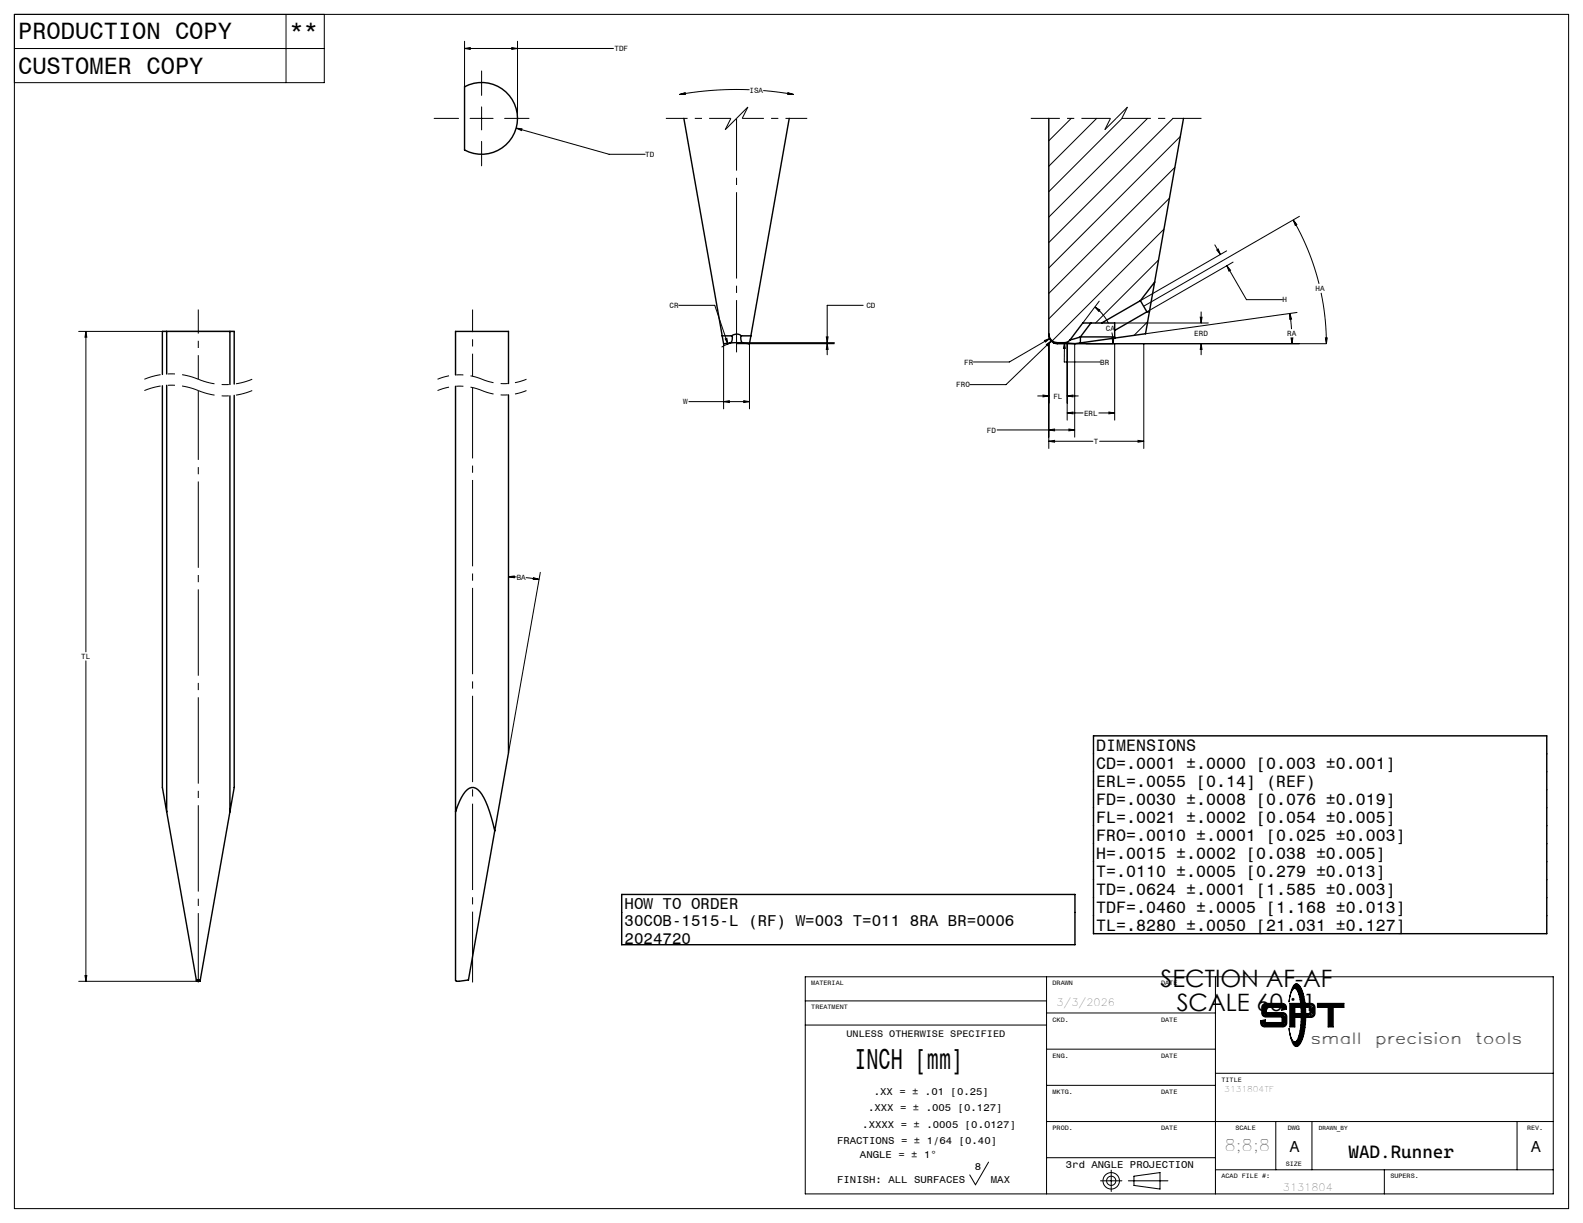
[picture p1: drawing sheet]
<svg xmlns="http://www.w3.org/2000/svg" width="279mm" height="216mm" viewBox="0 0 279 216" stroke-linecap="round" stroke-linejoin="round" font-family="sans-serif">
<g fill="none" stroke="#000" stroke-width=".25">
<path d="M82 15.3a6.3 6.3 0 0 1 9.3 5.6 6.3 6.3 0 0 1-9.3 5.6zM120.7 20.9l6.8 38.4M139.3 20.9l-6.8 38.4M185.1 20.9v38.1M208.9 20.9l-5.1 28.9M29.4 58.5h-.7v7.6M29.4 58.5v7.5M29.4 58.5h11.2M40.6 58.5h.7v9.3M40.6 58.5v9.4M127.5 59.3l.2 1.4 1.1-.1M127.5 59.3h1.6"/>
<path d="M129.1 59.3h.1a1.01 1.01 0 0 1-.3 1.2l-.1 .1h2.4M130.7 59.2a1.37 1.37 0 0 0-1.6 .1M130.9 59.3h-.1a.92 .92 0 0 0 .2 1.2l.2 .1M130.9 59.3h1.6M132.5 59.3l-.2 1.4-1.1-.1M185.1 59a1.52 1.52 0 0 0 1.5 1.5M185.1 59v.3a1.52 1.52 0 0 0 .9 1.2v.1M190.7 59.5h6M190.7 59.5l-1.8 .5M190.7 59.5v1M192.5 57l-1.8 2.5M194.5 57h2.2v1.3"/>
<path d="M194.5 57h-3.4l-2.2 3M196.7 59.7l-6 .8M196.7 58.3v1.4M201.3 53.1l1.1 2M201.3 53.1l-6.8 3.9M202.4 55.1l-5.7 3.2M202.9 55l-.7 3.9-5.5 .8M202.9 55l-.5 .1M203.8 49.8l-.9 5.2M203.8 49.8l-2.5 3.3M28.7 68.1v70.9l.7 4.3M29.4 68v75.3"/>
<path d="M40.6 69.9v73.4M41.3 69.8v69.2l-.7 4.3M80.4 66.2v-7.7h9.3v9.2M80.4 68.2v104.8l.2 .2 2.1-.2 4.6-26.3M89.7 69.7v63.2l-2.4 13.8M186.6 60.5l-.6 .1M186.6 60.5h1.3M187.9 60.5l1.9 .2h-3.2l-.6-.1M188.9 60l-.3 .3-.7 .2M190.7 60.5l-.9 .2M193 129.9h80v34.9h-80zM29.4 143.3l5.3 29.7"/>
<path d="M40.6 143.3l-5.3 29.7M80.4 143.3l.7-1.8a3.8 3.8 0 0 1 2.1-2.5 2.43 2.43 0 0 1 2.2 1.8l1 2.5 .9 3.4M109.7 157.9h80v8.9h-80zM34.7 173v.2h.5M34.7 173h.2M34.9 173l-.1 .2M35.1 173h-.2M35.2 173.2h.1M35.3 173.2h.1M35.3 173l-.2 .1 .1 .1M35.3 173v.2"/>
</g>
<g fill="none" stroke="#000" stroke-width=".18">
<path d="M2.5 8.6h54.7M2.5 2.5h274.4v210.9h-274.4zM50.5 2.5v12.1M57.2 2.5v12.1h-54.7M82 8.6l1-.2v.3zM82 7.3v8M82 8.6h26.3M85 12.5v4.3M85 18.9v4M90.3 8.4l1 .2-1 .1zM91.3 7.3v13.6M120 16.7l.9-.3 .1 .3z"/>
<path d="M132.3 15.8a57.8 57.8 0 0 0-12.3 .9M134.7 16l5.3 .7M139.1 16.4l.9 .3h-1zM76.6 20.9h4.3M83 20.9h4M85 25v4.3M89.1 20.9h4.3M91.1 22.6l1 .1-.1 .3zM91.1 22.6l16.4 4.6h6.4M189.1 20.9l-4 4M193.6 20.9l-8.5 8.4M198.1 20.9l-13 12.9"/>
<path d="M202.5 20.9l-17.4 17.4M206.4 35l-21.3 21.3M207 20.9l-21.9 21.9M207.4 29.5l-22.3 22.3M208.3 24.1l-23.2 23.2M228.3 38.8l.6 .8-.3 .2zM228.3 38.8a43.7 43.7 0 0 1 4.5 11.3M229.4 38.2l-27.5 15.8M13.9 58.5h27.4M15.2 58.5l.1 1h-.3zM15.2 58.5v56.6M119.8 53.9h6.4l2.3 6.8"/>
<path d="M128 59.8l.3-.1 .2 1zM145.8 59.5h.4l-.2 1zM152.4 53.9h-6.4v6.6M185.3 59.7l-7.1 4.2h-6.4M193.3 54.2l.8 .5-.2 .3zM193.3 54.2a8.1 8.1 0 0 1 2.4 2.9M194 53.2l-2.9 3.8M196.2 58.7l.3 2M196.3 59.7h.3l-.1 1zM196.7 57h16.6M202.6 56.8l-2.4 2.4M204.5 45.9l-11.1 11.1"/>
<path d="M205.4 40.4l-19.7 19.8M211.8 56h.4l-.2 1zM212 55.1v1.9M214.4 43.2l1 1.7M214.8 44.1l.2-.1 .4 .9zM216.5 44.3l-15.1 8.7M216.5 46.9l.7 .8-.3 .2zM216.5 46.9l3.5 6h6.3M217.6 46.3l-15.1 8.7M227.7 55.3l.3 1-.4 .1zM227.7 55.3l.3 2.8M227.9 59.7h.3l-.2 1z"/>
<path d="M228 59.7v1M228.9 55.2l-26.7 3.7M233.2 51.7a43.7 43.7 0 0 1 .9 9M233.9 59.7h.4l-.2 1zM121.6 70.9h10.7M127.7 70.9l1-.2v.4zM127.7 60.7v11.5M128.7 60.7l-1.3 .6M130 60.7h17.3M130 60.5h17.3M131.3 70.7l1 .2-1 .2zM132.3 60.7v11.5"/>
<path d="M146 60.7l.2 1h-.4zM146 60.7v1.9M176 75.9h13.7M183.2 69.9h1.9M184.1 69.7l1 .2-1 .2zM184.4 60.1l.9-.4-.8 .7zM184.7 60.8l.8-.6-.6 .8zM185.1 75.9l1-.2v.4zM185.1 77.9l1-.2v.4zM185.1 60.7v18.5M185.1 77.9h7.8M185.5 60.2l-7.9 7.7h-6.4"/>
<path d="M187.9 60.5l.1 1h-.3zM187.9 60.5l-.1 3.4h6.4M188.4 72.9l1-.2v.4zM188.4 69.9l1-.2v.4zM188.4 60.7v13.5M188.4 72.9h2.7M188.4 69.9h1.9M188.7 75.7l1 .2-1 .2zM189.6 60.7h44.5M189.7 60.7v16.5M193.9 72.9h2.8M194.1 77.9h7.8"/>
<path d="M195.7 72.7l1 .2-1 .2zM196.7 60.7v13.5M200.9 77.7l1 .2-1 .2zM201.9 60.7v18.5M212 60.7v1.9M212 60.7l.2 1h-.4zM15.2 116.7v56.5M89.7 101.8l1.1-.1v.3zM89.7 101.8l1.5 .1M89.7 101.8v29.8M92.8 102l2.3 .3M94.2 102l.9 .3h-1z"/>
<path d="M95.4 101l-5.7 31.9M13.9 173.2h21.1M15 172.2h.3l-.1 1zM142.1 172.4h132.1v38.4h-132.1zM142.1 176.7h42.6M184.7 172.4v38.4M184.7 178.8h29.8M214.5 172.4v38.4M222.9 177.3l.5-.2h2.9a.79 .79 0 0 1 .8 1l-.9 .2v-.5h-2.7v.9h2.9a.72 .72 0 0 1 .7 .8v1.1a.72 .72 0 0 1-.7 .7h-3.2a.72 .72 0 0 1-.7-.7v-.4l.8-.2v.5h3v-1h-2.9a.72 .72 0 0 1-.7-.7v-1.1zM223 177.4l.4-.1h2.9a.61 .61 0 0 1 .6 .7l-.5 .2v-.5h-3v1.2h3a.58 .58 0 0 1 .6 .6v1.1a.58 .58 0 0 1-.6 .5h-3.2a.64 .64 0 0 1-.6-.8l.6-.1v.4h3.2v-1.2h-3a.58 .58 0 0 1-.6-.6v-1.1zM223.1 177.6l.3-.2h2.9l.3 .1 .2 .4-.3 .1v-.5h-3.3v1.5l3.4 .1 .2 .4-.1 1.4-.3 .1h-3.2l-.3-.1-.1-.5h.3v.4h3.5v-1.5l-3.4-.1-.2-.4zM223.1 177.8v1.1"/>
<path d="M223.4 179.1h3M226.6 177.7l.1 .2M226.7 179.4v1.3M227.6 177.1h1.9v.7h-1v1.1h1.1v.7h-1.1v1.7h-.9zM227.8 177.3h1.5l.1 .4h-1v1.4h1v.4h-1v1.6h-.6zM227.9 177.4h1.3v.1h-.9v1.7h1v.1h-1v1.7h-.4zM228.1 177.5v3.4M228.4 173.8a.69 .69 0 0 1 1.1 .5 13.7 13.7 0 0 1 0 9.9 .73 .73 0 0 1-.7 .6 .73 .73 0 0 1-.7-.7l-.3-.9-.3-1.6a3 3 0 0 0 1 2.3h.1a3.3 3.3 0 0 0 .9-2.4 12.8 12.8 0 0 0-.6-6.8 .45 .45 0 0 0-.5-.2 .45 .45 0 0 0-.4 .4l-.5 2 .5-2.2zM228.5 174a.51 .51 0 0 1 .6-.1 .51 .51 0 0 1 .3 .4 13.5 13.5 0 0 1 0 9.8l-.3 .4a.47 .47 0 0 1-.5 .1 .47 .47 0 0 1-.3-.4l-.1-.2a.67 .67 0 0 0 1-.6 14.4 14.4 0 0 0-.1-8.6 .6 .6 0 0 0-.9-.4zM228.6 174.1a1.91 1.91 0 0 1 1.1 1.8 15 15 0 0 1-.3 7.7l-.4 .5-.4 .2M228.8 174l-.3 .2a1.65 1.65 0 0 1 1.1 1.6 14.2 14.2 0 0 1-.4 7.9l-.3 .4-.4 .1 .3 .3M228.8 174h.1"/>
<path d="M228.8 174l.4 .2a8.5 8.5 0 0 1 1 5 8.5 8.5 0 0 1-1 5l-.4 .3M230.4 177.1h1a.72 .72 0 0 1 .7 .7v1.1a.72 .72 0 0 1-.7 .7h-.8v-.7l.5-.1 .1-.7-.2-.2-.5-.1zM230.6 177.3h.8a.58 .58 0 0 1 .6 .5v1.1a.58 .58 0 0 1-.6 .6h-.7v-.4l.4-.1 .2-.2v-.7l-.1-.4h-.6zM230.8 177.4h.7l.3 .4v1.3l-.3 .2h-.6v-.1l.3-.1 .3-.2v-1a.58 .58 0 0 0-.7-.4zM231.4 177.6l.3 .2v1.2l-.3 .2M232.5 177.1h4.7v.7h-1.9v3.5h-.9v-3.5h-1.9zM232.7 177.3h4.4v.4h-1.9v3.4h-.6v-3.4h-1.9zM232.8 177.4h4.1v.1h-1.9v3.5h-.3v-3.5h-1.9zM234.9 177.6v3.3M142.1 181h42.6M184.7 191.6h29.8M184.7 198h89.5"/>
<path d="M184.7 185.2h29.8M214.5 189.5h59.7M222.9 180.5v.2M223.2 180.9h3.2M225.2 198v8.5M228.8 184.5h.1M231.6 198v8.5M267.8 198v8.5M174.5 205.2l-2.3 4-1-1.8M184.7 204.4h29.8M194.2 208.5h3.8M196.1 206.6v3.7"/>
<path d="M199.2 208.5h6.9M200.1 207.6l4.6-.6v2.9l-4.6-.6zM214.5 206.5h59.7M244.3 206.5v4.3"/>
<circle cx="196.1" cy="208.5" r=".81"/>
<circle cx="196.1" cy="208.5" r="1.45"/>
</g>
<path d="M85.1 68.9a10.2 10.2 0 0 0-7.9 0M85.1 66.9a10.2 10.2 0 0 0-7.9 0M92.9 68.9a10.2 10.2 0 0 1-7.8 0M92.9 66.9a10.2 10.2 0 0 1-7.8 0" fill="none" stroke="#000" stroke-width=".18" stroke-dasharray="6.3 1.3 1.3 1.3" stroke-dashoffset="4.2" stroke-linecap="butt"/>
<path d="M35 68.9a12.4 12.4 0 0 0-9.5 0M35 66.9a12.4 12.4 0 0 0-9.5 0M44.5 68.9a12.4 12.4 0 0 1-9.5 0M44.5 66.9a12.4 12.4 0 0 1-9.5 0" fill="none" stroke="#000" stroke-width=".18" stroke-dasharray="6.3 1.3 1.3 1.3" stroke-dashoffset="3.4" stroke-linecap="butt"/>
<path d="M129 20.9h-11.5M142.5 20.9h-11.5" fill="none" stroke="#000" stroke-width=".18" stroke-dasharray="6.3 1.3 1.3 1.3" stroke-dashoffset="2.5" stroke-linecap="butt"/>
<path d="M132 18.9l-2 2M199 18.9l-2 2M128 22.9l1-2M130 20.9l-2 2M131 20.9l1-2M195 22.9l1-2M197 20.9l-2 2M198 20.9l1-2" fill="none" stroke="#000" stroke-width=".18" stroke-dasharray="6.3 1.3 1.3 1.3" stroke-linecap="butt"/>
<path d="M196 20.9h-14.1M212.1 20.9h-14.1" fill="none" stroke="#000" stroke-width=".18" stroke-dasharray="6.3 1.3 1.3 1.3" stroke-dashoffset="1.2" stroke-linecap="butt"/>
<path d="M83.4 68.4v105" fill="none" stroke="#000" stroke-width=".18" stroke-dasharray="15.2 1.3 1.3 1.3" stroke-dashoffset="2.7" stroke-linecap="butt"/>
<path d="M83.4 54.6v11.8" fill="none" stroke="#000" stroke-width=".18" stroke-dasharray="15.2 1.3 1.3 1.3" stroke-dashoffset="11.3" stroke-linecap="butt"/>
<path d="M35 68.9v104.5" fill="none" stroke="#000" stroke-width=".18" stroke-dasharray="15.2 1.3 1.3 1.3" stroke-dashoffset="3" stroke-linecap="butt"/>
<path d="M35 54.6v12.3" fill="none" stroke="#000" stroke-width=".18" stroke-dasharray="15.2 1.3 1.3 1.3" stroke-dashoffset="11" stroke-linecap="butt"/>
<path d="M130 20.9v41.3" fill="none" stroke="#000" stroke-width=".18" stroke-dasharray="15.2 1.3 1.3 1.3" stroke-dashoffset="6" stroke-linecap="butt"/>
<path d="M94.2 102l.9 .3h-1zM89.7 101.8l1.1-.1v.3zM15.2 58.5l.1 1h-.3zM15 172.2h.3l-.1 1zM91.1 22.6l.9 .4 .1-.3zM90.3 8.4l1 .2-1 .1zM82 8.6l1-.2v.3zM131.3 70.7l1 .2-1 .2zM127.7 70.9l1-.2v.4zM120 16.7h1l-.1-.3zM139.1 16.4l-.1 .3h1zM146 60.7l.2 1h-.4zM145.8 59.5h.4l-.2 1zM128 59.8l.5 .9-.2-1zM185.1 75.9l1-.2v.4zM188.7 75.7l1 .2-1 .2zM227.9 59.7h.3l-.2 1zM227.7 55.3l.3 1-.4 .1zM200.9 77.7l1 .2-1 .2zM185.1 77.9l1-.2v.4zM184.7 60.8l.2 .2 .6-.8zM211.8 56h.4l-.2 1zM212 60.7l.2 1h-.4zM195.7 72.7l1 .2-1 .2zM188.4 72.9l1-.2v.4zM188.4 69.9l1-.2v.4zM184.1 69.7l1 .2-1 .2zM196.3 59.7h.3l-.1 1zM193.3 54.2l.8 .5-.2 .3zM214.8 44.1l.2-.1 .4 .9zM216.5 46.9l.7 .8-.3 .2zM233.9 59.7h.4l-.2 1zM228.3 38.8l.6 .8-.3 .2zM184.4 60.1l.1 .3 .8-.7zM187.9 60.5l-.2 1h.3z" fill="#000"/>
<text font-size="5.1" x="150.8" y="188.8">INCH [mm]</text>
<g font-size="4.2">
<text x="3.2" y="6.8">PRODUCTION COPY</text>
<text x="51.1" y="6.8">**</text>
<text x="3.2" y="13">CUSTOMER COPY</text>
<text x="204.8" y="174.3">SECTION AF-AF</text>
<text x="207.7" y="178.5">SCALE 60 : 1</text>
</g>
<text font-size="3.2" x="238" y="204.5">WAD.Runner</text>
<g font-size="2.9">
<text x="193.5" y="132.6">DIMENSIONS</text>
<text x="193.5" y="135.7">CD=.0001 ±.0000 [0.003 ±0.001]</text>
<text x="193.5" y="138.9">ERL=.0055 [0.14] (REF)</text>
<text x="193.5" y="142.1">FD=.0030 ±.0008 [0.076 ±0.019]</text>
<text x="193.5" y="145.3">FL=.0021 ±.0002 [0.054 ±0.005]</text>
<text x="193.5" y="148.4">FRO=.0010 ±.0001 [0.025 ±0.003]</text>
<text x="193.5" y="151.6">H=.0015 ±.0002 [0.038 ±0.005]</text>
<text x="193.5" y="154.8">T=.0110 ±.0005 [0.279 ±0.013]</text>
<text x="193.5" y="158">TD=.0624 ±.0001 [1.585 ±0.003]</text>
<text x="193.5" y="161.1">TDF=.0460 ±.0005 [1.168 ±0.013]</text>
<text x="193.5" y="164.3">TL=.8280 ±.0050 [21.031 ±0.127]</text>
</g>
<g font-size="2.8">
<text x="110.2" y="160.5">HOW TO ORDER</text>
<text x="110.2" y="163.6">30COB-1515-L (RF) W=003 T=011 8RA BR=0006</text>
<text x="110.2" y="166.7">2024720</text>
<text x="231.4" y="184.3">small</text>
<text x="242.8" y="184.3">precision</text>
<text x="260.5" y="184.3">tools</text>
<text x="216.1" y="203.3">8;8;8</text>
<text x="227.7" y="203.3">A</text>
<text x="270.3" y="203.3">A</text>
</g>
<g font-size="1.8">
<text x="186.5" y="177.6">3/3/2026</text>
<text x="153.2" y="196.2">.XXX = ± .005 [0.127]</text>
<text x="154.2" y="193.3">.XX = ± .01 [0.25]</text>
<text x="147.7" y="201.9">FRACTIONS = ± 1/64 [0.40]</text>
<text x="152.2" y="199">.XXXX = ± .0005 [0.0127]</text>
<text x="147.8" y="208.8">FINISH: ALL SURFACES</text>
<text x="151.8" y="204.5">ANGLE = ± 1°</text>
<text x="172.1" y="206.5">8</text>
<text x="174.9" y="208.8">MAX</text>
<text x="188.1" y="206.2">3rd ANGLE PROJECTION</text>
<text x="226.4" y="210.2">3131804</text>
</g>
<text font-size="1.7" x="149.4" y="183">UNLESS OTHERWISE SPECIFIED</text>
<text font-size="1.4" x="216.1" y="192.8">3131804TF</text>
<g font-size="1.3">
<text x="108.5" y="9">TDF</text>
<text x="132.3" y="16.4">ISA</text>
<text x="113.9" y="27.7">TD</text>
<text x="226.3" y="53.4">H</text>
<text x="232.2" y="51.4">HA</text>
<text x="118.2" y="54.4">CR</text>
<text x="152.9" y="54.4">CD</text>
<text x="195.2" y="58.4">CA</text>
<text x="210.8" y="59.3">ERD</text>
<text x="227.2" y="59.4">RA</text>
<text x="170.2" y="64.4">FR</text>
<text x="194.2" y="64.4">BR</text>
<text x="120.6" y="71.4">W</text>
<text x="168.8" y="68.4">FRO</text>
<text x="185.9" y="70.4">FL</text>
<text x="174.2" y="76.4">FD</text>
<text x="191.3" y="73.4">ERL</text>
<text x="193.1" y="78.4">T</text>
<text x="91.2" y="102.4">BA</text>
<text x="14.4" y="116.4">TL</text>
</g>
<g font-size="1.1">
<text x="143.2" y="173.9">MATERIAL</text>
<text x="185.8" y="173.9">DRAWN</text>
<text x="204.9" y="173.9">DATE</text>
<text x="143.2" y="178.2">TREATMENT</text>
<text x="185.8" y="180.3">CKD.</text>
<text x="204.9" y="180.3">DATE</text>
<text x="185.8" y="186.7">ENG.</text>
<text x="204.9" y="186.7">DATE</text>
<text x="215.6" y="191">TITLE</text>
<text x="185.8" y="193.1">MKTG.</text>
<text x="204.9" y="193.1">DATE</text>
<text x="185.8" y="199.5">PROD.</text>
<text x="204.9" y="199.5">DATE</text>
<text x="218.1" y="199.5">SCALE</text>
<text x="227.3" y="199.5">DWG</text>
<text x="232.8" y="199.5">DRAWN_BY</text>
<text x="269.5" y="199.5">REV.</text>
<text x="215.6" y="208">ACAD FILE #:</text>
<text x="226.9" y="205.9">SIZE</text>
<text x="245.4" y="208">SUPERS.</text>
</g>
</svg>
